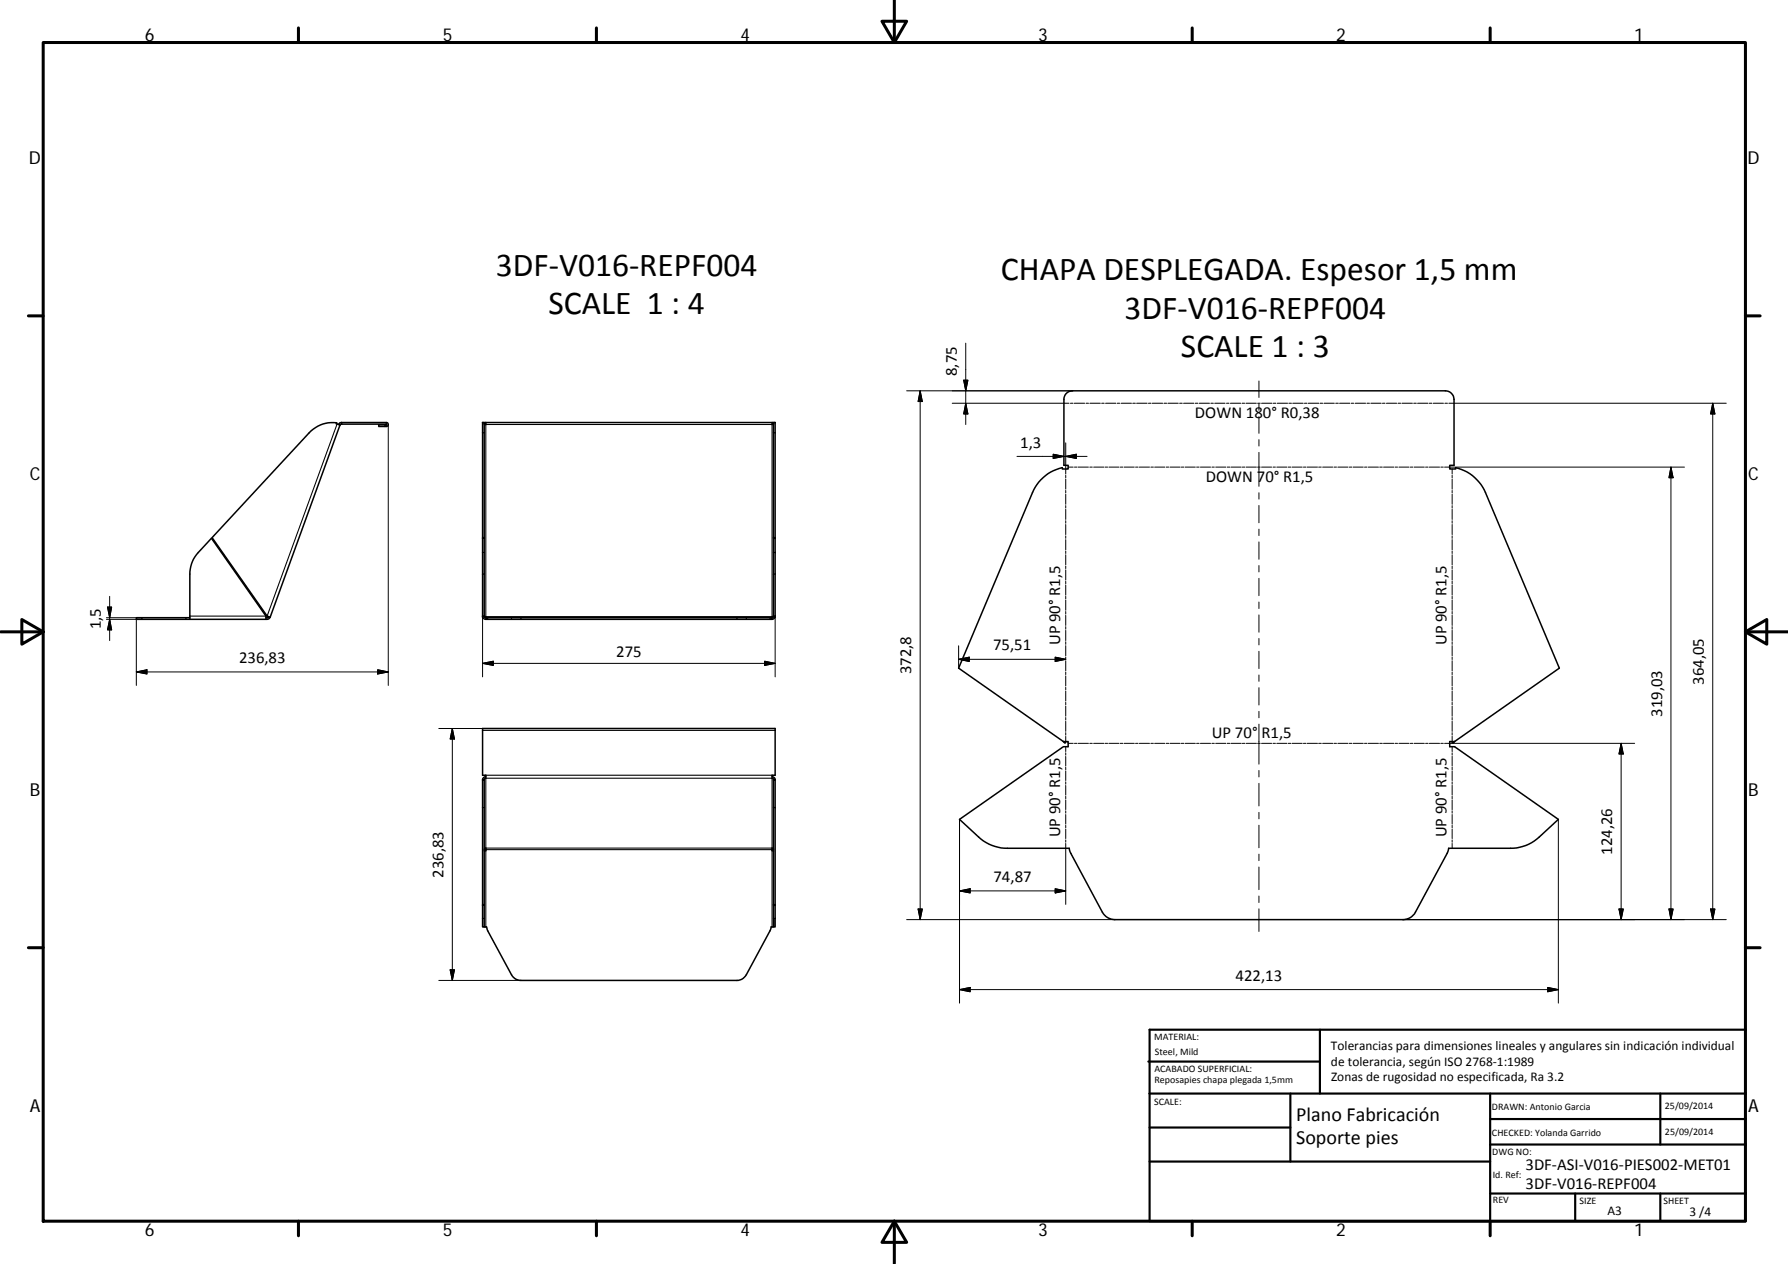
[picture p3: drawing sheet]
<svg xmlns="http://www.w3.org/2000/svg" width="420mm" height="297mm" viewBox="0 0 420 297" stroke-linecap="round" stroke-linejoin="round" font-family="sans-serif">
<g fill="none" stroke="#000" stroke-width=".36">
<path d="M79.9 99.9l-16.4 45.1M79.9 99.9l-.9-.3 .1-.2a7.4 7.4 0 0 0-6.4 2.3l-22.9 24.6 13.2 18.8M80.3 99.3v.4M80.3 99.3l-.4 .1-.4 .4M80.3 99.7l-.4 .2M80.3 99.3h10.5a.47 .47 0 0 1 .4 .5 .47 .47 0 0 1-.4 .4h-1.8v-.4h1.8v-.1h-10.5M113.4 99.3v27h.4M113.4 99.3h68.7M113.4 99.3h.4v27.2M113.8 99.7h.4M114.2 99.3a.28 .28 0 0 1-.1 .3 .28 .28 0 0 1-.3 .1v-.1M181.4 99.3a.27 .27 0 0 0 0 .3 .27 .27 0 0 0 .3 .1l.1-.1"/>
<path d="M181.4 99.7h.4M182.1 99.3v45.8M182.1 99.3h-.3v45.5M113.4 126.3l.1 18.8M113.4 126.5h.4M113.8 126.5v18.3M181.8 126.5h.3M181.8 126.3h.3M44.6 145.5v-10.6a7.4 7.4 0 0 1 2-5.1l3.1-3.3 12.8 18.3v.7M44.6 145.2h-12.6v.3h12.6M62.8 144.8l.3 .1M63 145.1l-.5 .1"/>
<path d="M63.1 144.9l-.1 .2M63.1 144.9l.4 .1M63.5 145l-.4 .4-.3 .1h-18.2M113.4 144.8l.4 .6 .5 .1M113.8 144.8l.4 .4M113.8 144.8l.4 .1v.3M113.9 145h.3M114.2 145.2h.1M114.3 145.2h66.9M114.3 145.5h66.9M114.3 145.2v.3M181.2 145.2v.3"/>
<path d="M181.2 145.2h.2M181.4 145h.3M181.8 144.8l-.4 .1v.3M181.8 144.8l-.1 .3-.3 .1M182.1 144.8l-.2 .5-.7 .2M249.9 174.3l.5 .2M249.9 174.3l-24.6-17.3 17.3-41.2a10 10 0 0 1 7-5.9v.3h1.4v-.9h-1v-15.4a2 2 0 0 1 2-2.1h87.7a2.04 2.04 0 0 1 2 2.1v15.4h-1v.9h1.4v-.3a10 10 0 0 1 7 5.9l17.3 41.2-24.6 17.3M250.4 174.3v.2h-.2l-.3-.2M341.2 174.3l.1 .2M341.8 174.3l-.5 .2M341.8 174.3h-1.1v1.2h1.1l24.4 17.1-4.5 4.1a9.8 9.8 0 0 1-6.8 2.6h-14.5l-.3 1.3-7.5 13.8a3.3 3.3 0 0 1-2.9 1.7h-67.7a3.4 3.4 0 0 1-3-1.7l-7.4-13.8-.3-1.3h-14.6a9.9 9.9 0 0 1-6.8-2.6l-4.4-4.1 24.4-17.1h1.1v-1.2h-1.1M113.4 183.3v29.3h.4"/>
<path d="M113.4 183.3h.4v34.5M113.8 183.3v-.2a.63 .63 0 0 0 .4-.9h-.8v-11h68.7v11h-.7a.66 .66 0 0 0 .3 .9l.1 .2M113.8 199.7l.4-.4v.6h-.4M114.2 182.5l-.7 .4-.1 .4M181.4 182.5l.7 .4v.4M181.8 199.7l-.4-.4v.6h.4M181.8 183.3h.3v34.5h-.3zM113.4 212.6v5.2h.4M113.4 212.7h.4M113.8 217.8h.5l.3 .9 5.8 10.7 .9 .7 .7 .3h51.2l1.1-.3 1.1-1 5.5-10.4 .3-.9h.6M181.8 212.7h.3M181.8 212.6h.3"/>
</g>
<g fill="none" stroke="#000" stroke-width=".25">
<path d="M79.2 99.6l-16.4 45.2M90.5 99.8v.4M90.8 99.3v.4M90.8 99.8v.4M114.2 99.8h67.2v45.1h-67.2zM113.4 101.7h.4M181.8 101.7h.3M113.4 134.9h.4M113.4 129.8h.4M181.8 134.9h.3M181.8 129.8h.3M33.3 145.2v.3"/>
<path d="M43.7 145.2v.3M44.6 144.8h17.9M113.4 144.8h.4M114.2 145.2v.3M114.6 145.2v.3M120.2 145.2v.3M122.4 145.2v.3M173.2 145.2v.3M175.4 145.2v.3M180.9 145.2v.3M181.4 145.2v.3M181.8 144.8h.3"/>
<path d="M113.4 171.6h68.7M113.4 189.8h.4M113.4 183.2h.4M114.2 182.9h67.2v16.4h-67.2zM114.2 199.9v17.9M114.2 199.7h67.2M114.2 182.2h67.2M181.4 199.9v17.9M181.8 189.8h.3M181.8 183.2h.3M113.4 215.8h.4M181.8 215.8h.3"/>
</g>
<g fill="none" stroke="#000" stroke-width=".23">
<path d="M91.2 99.7v61.4M213.1 91.8h38.9M216.2 91.8v124.3M216.2 91.8l.5 2.6h-1zM223.8 94.8h27.4M226.5 89.3h.9l-.5 2.5zM226.9 94.8l.5 2.5h-.9zM226.9 80.6v19.2M251.5 94.8h.6M252.4 94.8h2.5M255.2 94.8h.6M256.1 94.8h2.5"/>
<path d="M258.9 94.8h.6M259.8 94.8h2.4M262.5 94.8h.6M263.5 94.8h2.4M266.2 94.8h.6M267.1 94.8h2.5M269.9 94.8h.6M270.8 94.8h2.4M273.5 94.8h.6M274.4 94.8h2.5M277.2 94.8h.6M278.1 94.8h2.5"/>
<path d="M280.9 94.8h.6M281.8 94.8h2.4M284.5 94.8h.6M285.4 94.8h2.5M288.2 94.8h.6M289.1 94.8h2.5M291.9 94.8h.6M292.8 94.8h2.4M295.5 94.8h.6M295.8 89.5v3.9M295.8 94.9v1.5M295.8 97.9v3.9"/>
<path d="M296.4 94.8h2.5M299.2 94.8h.6M300.1 94.8h2.5M302.9 94.8h.6M303.8 94.8h2.4M306.5 94.8h.6M307.4 94.8h2.5M310.2 94.8h.6M311.1 94.8h2.5M313.9 94.8h.6M314.8 94.8h2.4M317.5 94.8h.6"/>
<path d="M318.4 94.8h2.5M321.2 94.8h.6M322.1 94.8h2.5M324.9 94.8h.6M325.8 94.8h2.4M328.5 94.8h.6M329.4 94.8h2.5M332.2 94.8h.6M333.1 94.8h2.5M335.9 94.8h.6M336.8 94.8h2.4M339.5 94.8h.6"/>
<path d="M340.5 94.8h65.1M402.5 94.8v121.3M402.5 94.8l.5 2.5h-1zM239 107.3h16.4M247.5 106.7l2.5 .6-2.5 .4zM250.4 104.1v7.3M250.4 107.3l2.5-.6v1zM250.4 111.7v.6M250.4 112.6v2.4M250.4 115.3v.5M250.4 116.1v2.4M250.4 118.8v.6"/>
<path d="M250.4 119.7v2.4M251 109.8h1.2M252.5 109.8h.6M253.4 109.8h2.4M256.1 109.8h.6M257 109.8h2.4M259.7 109.8h.6M260.6 109.8h2.4M263.3 109.8h.6M264.1 109.8h2.4M266.8 109.8h.6M267.7 109.8h2.4"/>
<path d="M270.4 109.8h.6M271.3 109.8h2.4M274 109.8h.6M274.9 109.8h2.4M277.6 109.8h.6M278.5 109.8h2.4M281.2 109.8h.6M282.1 109.8h2.4M284.8 109.8h.6M285.7 109.8h2.3M288.4 109.8h.6M289.3 109.8h2.4"/>
<path d="M291.9 109.8h.7M292.9 109.8h2.3M295.5 109.8h.6M295.8 103.3v1.5M295.8 106.3v8M295.8 115.8v1.5M295.8 118.8v4.1M296.4 109.8h2.4M299.1 109.8h.6M300 109.8h2.4M302.7 109.8h.6M303.6 109.8h2.4"/>
<path d="M306.3 109.8h.6M307.2 109.8h2.4M309.9 109.8h.6M310.8 109.8h2.4M313.5 109.8h.6M314.4 109.8h2.4M317.1 109.8h.6M318 109.8h2.3M320.6 109.8h.6M321.5 109.8h2.4M324.2 109.8h.6M325.1 109.8h2.4"/>
<path d="M327.8 109.8h.6M328.7 109.8h2.4M331.4 109.8h.6M332.3 109.8h2.4M335 109.8h.6M335.9 109.8h2.4M338.6 109.8h.6M339.5 109.8h56.3M341.2 110.2v1.2M341.2 111.7v.6M341.2 112.6v2.4M341.2 115.3v.5"/>
<path d="M341.2 116.1v2.4M341.2 118.8v.6M341.2 119.7v2.4M392.7 109.8v106.3M392.7 109.8l.5 2.5h-1zM250.4 122.4v.6M250.4 123.3v2.3M250.4 125.9v.6M250.4 126.8v2.4M250.4 129.5v.6M250.4 130.4v2.3M250.4 133v.6"/>
<path d="M250.4 133.9v2.4M250.4 136.6v.6M250.4 137.5v2.4M295.8 124.4v1.5M295.8 127.4v4M295.8 132.9v1.5M295.8 135.9v4.1M341.2 122.4v.6M341.2 123.3v2.3M341.2 125.9v.6M341.2 126.8v2.4M341.2 129.5v.6"/>
<path d="M341.2 130.4v2.3M341.2 133v.6M341.2 133.9v2.4M341.2 136.6v.6M341.2 137.5v2.4M25 145.5h8.3M25 145.2h8.3M25.3 142.7h.9l-.4 2.5zM25.8 145.5l.4 2.5h-.9zM25.8 140.1v10.4M32 145.5v15.6M32 157.9l2.5-.5v1z"/>
<path d="M32 157.9h59.2M88.7 157.4l2.5 .5-2.5 .5zM113.4 144.8v14.3M113.4 155.9l2.5-.5v1zM113.4 155.9h68.7M179.7 155.4l2.4 .5-2.4 .5zM182.1 144.8v14.3M225.3 151.8v5.2M225.3 154.9l2.5-.5v1zM225.3 154.9h25.1M248 154.4l2.4 .5-2.4 .5zM250.4 140.1v.7"/>
<path d="M250.4 141v2.4M250.4 143.7v.6M250.4 144.6v2.4M250.4 147.3v.6M250.4 148.1v2.4M250.4 150.8v.6M250.4 151.7v2.4M250.4 154.4v.6M250.4 155.3v2.3M250.4 157.9v.6M250.4 158.8v2.4M295.8 141.5v1.5"/>
<path d="M295.8 144.5v4.1M295.8 150.1v1.5M295.8 153.1v4M295.8 158.6v1.5M341.2 140.1v.7M341.2 141v2.4M341.2 143.7v.6M341.2 144.6v2.4M341.2 147.3v.6M341.2 148.1v2.4M341.2 150.8v.6M341.2 151.7v2.4"/>
<path d="M341.2 154.4v.6M341.2 155.3v2.3M341.2 157.9v.6M341.2 158.8v2.4M103.1 171.2h10.3M106.3 171.2v59.2M106.3 171.2l.5 2.5h-1zM250.4 175.5v1.1M250.4 176.9v.6M250.4 177.8v2.2M250.4 161.5v.6M250.4 162.4v2.4"/>
<path d="M250.4 165.1v.6M250.4 165.9v2.4M250.4 168.6v.6M250.4 169.5v2.4M250.4 172.2v.6M250.4 173.1v1.2M251 174.7h1.2M252.5 174.7h.6M253.4 174.7h2.4M256.1 174.7h.6M257 174.7h2.4M259.7 174.7h.6"/>
<path d="M260.6 174.7h2.4M263.3 174.7h.6M264.1 174.7h2.4M266.8 174.7h.6M267.7 174.7h2.4M270.4 174.7h.6M271.3 174.7h2.4M274 174.7h.6M274.9 174.7h2.4M277.6 174.7h.6M278.5 174.7h2.4M281.2 174.7h.6"/>
<path d="M282.1 174.7h2.4M284.8 174.7h.6M285.7 174.7h2.3M288.4 174.7h.6M289.3 174.7h2.4M291.9 174.7h.7M292.9 174.7h2.3M295.5 174.7h.6M295.8 161.6v4.1M295.8 167.2v1.5M295.8 170.2v9.4M296.4 174.7h2.4"/>
<path d="M299.1 174.7h.6M300 174.7h2.4M302.7 174.7h.6M303.6 174.7h2.4M306.3 174.7h.6M307.2 174.7h2.4M309.9 174.7h.6M310.8 174.7h2.4M313.5 174.7h.6M314.4 174.7h2.4M317.1 174.7h.6M318 174.7h2.3"/>
<path d="M320.6 174.7h.6M321.5 174.7h2.4M324.2 174.7h.6M325.1 174.7h2.4M327.8 174.7h.6M328.7 174.7h2.4M331.4 174.7h.6M332.3 174.7h2.4M335 174.7h.6M335.9 174.7h2.4M338.6 174.7h.6M341.2 161.5v.6"/>
<path d="M341.2 162.4v2.4M341.2 165.1v.6M341.2 165.9v2.4M341.2 168.6v.6M341.2 169.5v2.4M341.2 172.2v.6M341.2 173.1v1.2M341.2 175.5v1.1M341.2 176.9v.6M341.2 177.8v2.2M380.9 174.7v41.4M380.9 174.7l.6 2.5h-1.1z"/>
<path d="M384.1 174.7h-44.6M225.5 192.6v43.1M250.4 180.3v.6M250.4 181.2v2.2M250.4 183.7v.6M250.4 184.6v2.3M250.4 187.1v.6M250.4 188v2.3M250.4 190.5v.6M250.4 191.4v2.3M250.4 194v.5M250.4 194.8v2.3"/>
<path d="M250.4 197.4v.5M250.4 198.2v14.3M295.8 181.1v1.5M295.8 184.1v5.3M295.8 190.9v1.5M295.8 193.9v5.3M341.2 180.3v.6M341.2 181.2v2.2M341.2 183.7v.6M341.2 184.6v2.3M341.2 187.1v.6M341.2 188v2.3"/>
<path d="M341.2 190.5v.6M341.2 191.4v2.3M341.2 194v.5M341.2 194.8v2.3M341.2 197.4v.5M341.2 198.2v1.1M366.2 192.6v43.1M213.1 216.1h48.9M215.7 213.6h1l-.5 2.5zM225.5 209.4l2.5-.5v.9zM225.5 209.4h24.9M248 208.9l2.4 .5-2.4 .4z"/>
<path d="M295.8 200.7v1.5M295.8 203.8v5.3M295.8 210.6v1.5M295.8 213.6v5.3M329.7 216.1h75.9M380.4 213.6h1.1l-.6 2.5zM392.2 213.6h1l-.5 2.5zM402 213.6h1l-.5 2.5zM103.1 230.4h19.3M105.8 227.9h1l-.5 2.5zM225.5 232.6l2.5-.5v1zM225.5 232.6h140.7"/>
<path d="M363.7 232.1l2.5 .5-2.5 .5z"/>
</g>
<g fill="none" stroke="#000" stroke-width=".71">
<path d="M10.1 10h400.1v277h-400.1zM70.1 6.6v3.4M140.2 6.6v3.4M207.3 5h5.8l-2.9 5zM210.2 0v10M280.2 6.6v3.4M350.2 6.6v3.4M6.7 74.2h3.4M410.2 74.2h3.4M.2 148.5h9.9M5.1 145.6l5 2.9-5 2.9zM410.2 148.5l5-2.9v5.8z"/>
<path d="M410.2 148.5h9.9M6.7 222.7h3.4M410.2 222.7h3.4M70.1 287v3.4M140.2 287v3.4M210.2 287l2.9 5h-5.8zM210.2 287v10M280.2 287v3.4M350.2 287v3.4"/>
</g>
<g fill="none" stroke="#000" stroke-width=".51">
<path d="M269.8 249.5h40.4M270.1 257h140.1M270.1 242h140.1v45h-140.1zM303.2 257v16M310.2 242v15M350.2 257v30M390.2 257v12M270.1 273h80.1M270.1 265h33.1M350.2 269h60M350.2 263h60M350.2 280.5h60"/>
<path d="M370.2 280.5v6.5M390.2 280.5v6.5"/>
</g>
<g fill="#000" stroke="#000" stroke-width=".23">
<path d="M216.2 91.8l.5 2.6h-1zM226.5 89.3h.9l-.5 2.5zM226.9 94.8l.5 2.5h-.9zM402.5 94.8l.5 2.5h-1zM247.5 106.7l2.5 .6-2.5 .4zM250.4 107.3l2.5-.6v1zM392.7 109.8l.5 2.5h-1zM25.3 142.7h.9l-.4 2.5zM25.8 145.5l.4 2.5h-.9zM32 157.9l2.5-.5v1zM88.7 157.4l2.5 .5-2.5 .5zM113.4 155.9l2.5-.5v1z"/>
<path d="M179.7 155.4l2.4 .5-2.4 .5zM225.3 154.9l2.5-.5v1zM248 154.4l2.4 .5-2.4 .5zM106.3 171.2l.5 2.5h-1zM380.9 174.7l.6 2.5h-1.1zM215.7 213.6h1l-.5 2.5zM225.5 209.4l2.5-.5v.9zM248 208.9l2.4 .5-2.4 .4zM380.4 213.6h1.1l-.6 2.5zM392.2 213.6h1l-.5 2.5zM402 213.6h1l-.5 2.5zM105.8 227.9h1l-.5 2.5z"/>
<path d="M225.5 232.6l2.5-.5v1zM363.7 232.1l2.5 .5-2.5 .5z"/>
</g>
<g font-size="7.9">
<text x="116.5" y="64.8">3DF‐V016‐REPF004</text>
<text x="235.2" y="65.9">CHAPA DESPLEGADA. Espesor 1,5 mm</text>
<text x="128.9" y="73.8">SCALE 1 : 4</text>
<text x="264.3" y="74.9">3DF‐V016‐REPF004</text>
<text x="277.5" y="83.9">SCALE 1 : 3</text>
</g>
<g font-size="4.7">
<text x="304.6" y="263.5">Plano Fabricación</text>
<text x="304.6" y="268.9">Soporte pies</text>
</g>
<g font-size="4.2">
<text x="34" y="9.6">6</text>
<text x="104" y="9.6">5</text>
<text x="174" y="9.6">4</text>
<text x="244" y="9.6">3</text>
<text x="314" y="9.6">2</text>
<text x="384" y="9.6">1</text>
<text x="6.8" y="38.7">D</text>
<text x="410.6" y="38.7">D</text>
<text x="7" y="112.9">C</text>
<text x="410.8" y="112.9">C</text>
<text x="7" y="187.1">B</text>
<text x="410.8" y="187.1">B</text>
<text x="7" y="261.3">A</text>
<text x="410.8" y="261.3">A</text>
<text x="34" y="290.4">6</text>
<text x="104" y="290.4">5</text>
<text x="174" y="290.4">4</text>
<text x="244" y="290.4">3</text>
<text x="314" y="290.4">2</text>
<text x="384" y="290.4">1</text>
</g>
<g font-size="3.9">
<text x="224.9" y="88.4" transform="rotate(-90 224.9 88.4)">8,75</text>
<text x="280.8" y="98.2">DOWN 180° R0,38</text>
<text x="239.7" y="105.2">1,3</text>
<text x="283.3" y="113.2">DOWN 70° R1,5</text>
<text x="23.7" y="147.8" transform="rotate(-90 23.7 147.8)">1,5</text>
<text x="56.2" y="155.8">236,83</text>
<text x="144.8" y="154.3">275</text>
<text x="233.4" y="152.8">75,51</text>
<text x="249.1" y="151.6" transform="rotate(-90 249.1 151.6)">UP 90° R1,5</text>
<text x="339.9" y="151.6" transform="rotate(-90 339.9 151.6)">UP 90° R1,5</text>
<text x="214.1" y="158.4" transform="rotate(-90 214.1 158.4)">372,8</text>
<text x="400.4" y="160.9" transform="rotate(-90 400.4 160.9)">364,05</text>
<text x="284.7" y="173.4">UP 70°</text>
<text x="296.4" y="173.4">R1,5</text>
<text x="390.6" y="168.4" transform="rotate(-90 390.6 168.4)">319,03</text>
<text x="249.1" y="196.8" transform="rotate(-90 249.1 196.8)">UP 90° R1,5</text>
<text x="339.9" y="196.8" transform="rotate(-90 339.9 196.8)">UP 90° R1,5</text>
<text x="378.9" y="200.9" transform="rotate(-90 378.9 200.9)">124,26</text>
<text x="104.2" y="206.3" transform="rotate(-90 104.2 206.3)">236,83</text>
<text x="233.5" y="207.3">74,87</text>
<text x="290.3" y="230.5">422,13</text>
<text x="358.5" y="274.9">3DF‐ASI‐V016‐PIES002‐MET01</text>
<text x="358.5" y="279.4">3DF‐V016‐REPF004</text>
</g>
<g font-size="3.1">
<text x="312.8" y="246.8">Tolerancias para dimensiones lineales y angulares sin indicación individual</text>
<text x="312.8" y="250.4">de tolerancia, según ISO 2768‐1:1989</text>
<text x="312.8" y="254">Zonas de rugosidad no especificada, Ra 3.2</text>
<text x="377.7" y="285.6">A3</text>
<text x="397" y="285.9">3 /4</text>
</g>
<g font-size="2.4">
<text x="271.2" y="244.4">MATERIAL:</text>
<text x="271.3" y="251.9">ACABADO SUPERFICIAL:</text>
<text x="271.4" y="247.9">Steel, Mild</text>
<text x="271.3" y="254.6">Reposapies chapa plegada 1,5mm</text>
<text x="271.2" y="259.7">SCALE:</text>
<text x="350.6" y="260.9">DRAWN: Antonio Garcia</text>
<text x="391.2" y="260.6">25/09/2014</text>
<text x="350.6" y="267">CHECKED: Yolanda Garrido</text>
<text x="391.2" y="266.6">25/09/2014</text>
<text x="350.7" y="271.4">DWG NO:</text>
<text x="350.8" y="276.8">Id. Ref:</text>
<text x="350.8" y="282.8">REV</text>
<text x="371.2" y="282.9">SIZE</text>
<text x="390.9" y="282.9">SHEET</text>
</g>
</svg>
